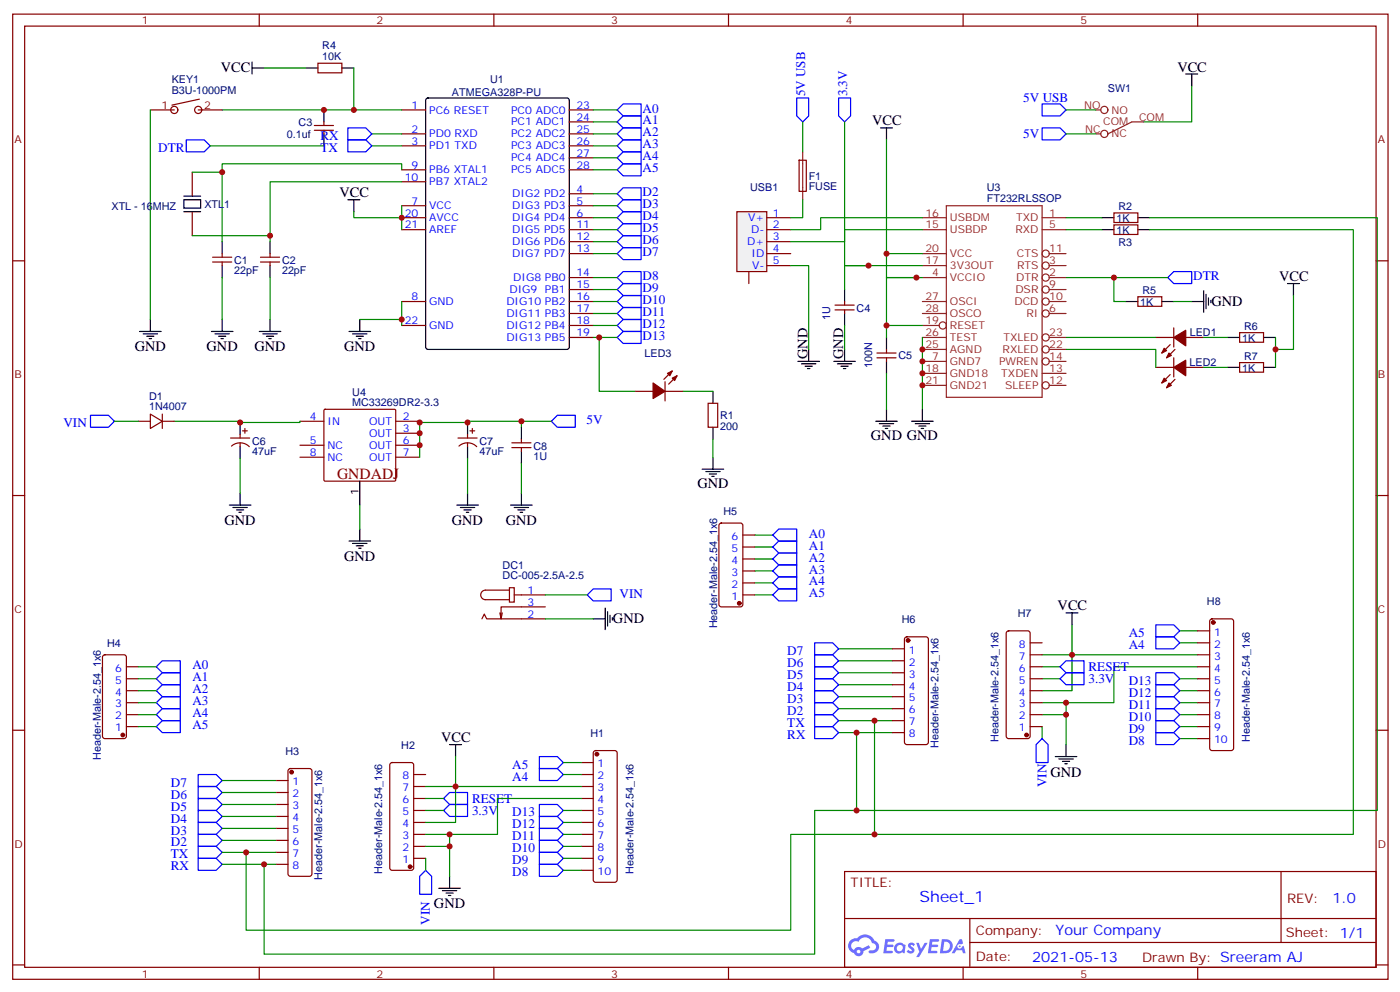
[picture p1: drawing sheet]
<svg xmlns="http://www.w3.org/2000/svg" width="413mm" height="292mm" viewBox="0 0 413 292" stroke-linecap="round" stroke-linejoin="round" font-family="sans-serif">
<g fill="none" stroke="#870000" stroke-width=".35">
<path d="M3.7 4.2h405.4v284.3h-405.4zM7.3 7.7h398.3v277.3h-398.3zM76.4 4.2v3.5M145.6 4.2v3.5M214.7 4.2v3.5M283.8 4.2v3.5M353 4.2v3.5M3.7 76.8h3.6M405.6 76.8h3.5M3.7 146h3.6M405.6 146h3.5M3.7 215.1h3.6"/>
<path d="M405.6 215.1h3.5M248.9 256.8h156.7v28.2h-156.7zM377.5 256.8l.1 20.9M249 270.6h156.4M285.8 277.7h119.6M285.8 270.6v14.1M3.7 284.3h3.6M76.4 285v3.5M145.6 285v3.5M214.7 285v3.5M283.8 285v3.5M353 285v3.5"/>
<path d="M405.6 284.3h3.5"/>
</g>
<g fill="#5487ff">
<path d="M267.9 277.9a1.22 1.22 0 0 1 1.7 .3l-.4 .6a.47 .47 0 0 0-.3-.4 .47 .47 0 0 0-.5 .2l.2 .2a1.14 1.14 0 0 1 .7 1.7 1.14 1.14 0 0 1-1.9 0l-.2-.2 .5-.5 .7 .4a.29 .29 0 0 0 .4-.2 .29 .29 0 0 0-.3-.4 1.04 1.04 0 0 1-.6-1.7z"/>
<path d="M260.9 276.7h2.4l.3 .2-.1 .5h-1.9l-.1 .9h1.5l.4 .3-.4 .4h-1.6l-.2 1.1 1.8 .1 .1 .3-.1 .3h-2.7z"/>
<path d="M274.1 276.7h2.3l.3 .2-.1 .5h-1.8l-.1 .9h1.5l.3 .3-.4 .4h-1.5l-.2 1.1 1.7 .1 .2 .3-.2 .3h-2.6z"/>
<path d="M282.8 276.7h.7l.3 1.2-.6 .4a.69 .69 0 0 0-1 .2 .69 .69 0 0 0 .5 1 .69 .69 0 0 0 .8-.6l.5-.3 .6 2.2h-.8l-.2-.9h-1.8l-.4 .9h-.9z"/>
<path d="M270 277.8h.8l.6 1.8 1.1-1.8h.9l-2.5 4.2h-.9l.9-1.6z"/>
<path d="M277.6 276.7l-.6 4.1h1.4a2.11 2.11 0 0 0 2.4-2.1 2.11 2.11 0 0 0-2.5-2zM278.3 277.4a1.39 1.39 0 0 1 1.7 1.4 1.39 1.39 0 0 1-1.8 1.3h-.3z"/>
<path d="M263.9 278.3a1.54 1.54 0 0 0-.1 2.1 1.54 1.54 0 0 0 2.2 .2l.6 .2 .3-2.3-.2-.2-.4-.1a1.49 1.49 0 0 0-2.4 .1zM264.2 279.3a.94 .94 0 0 1 1.8 0 .94 .94 0 0 1-1.8 0z"/>
<path d="M250.6 277.1a2.18 2.18 0 0 0 1.1 3.7 1.44 1.44 0 0 0 1.6 .9 1.44 1.44 0 0 0 1.2-1.5l2-1-.4-.7-2 .9a1.47 1.47 0 0 0-2.4 .5 1.39 1.39 0 0 1-.7-2 1.39 1.39 0 0 1 2-.4 2.12 2.12 0 0 1 2.2-1.3 2.12 2.12 0 0 1 1.9 1.6 1.14 1.14 0 0 1 1.1 1.5 1.14 1.14 0 0 1-1.7 .7 .43 .43 0 0 0-.5 .3 .43 .43 0 0 0 .4 .5 1.98 1.98 0 0 0 2.5-1.2 1.98 1.98 0 0 0-1.2-2.5 3.1 3.1 0 0 0-5.3-.7l-.8 .1zM252.5 280.4a.55 .55 0 0 1 1.1 0 .55 .55 0 0 1-1.1 0z"/>
<circle cx="282.8" cy="278.8" r=".26"/>
</g>
<g fill="none" stroke="#000" stroke-width=".35">
<path d="M74.3 18.3v3.5M74.3 20h3.5M90.2 20h3.5M95.5 32.4v3.5M95.5 39.4v3.6M100.8 20h3.5M125.7 29.1l.5-.2h40.9l.6 .4 .1 72.9-.5 .7h-41.1l-.7-.4-.1-72.9zM102.5 58.8h3.5M104.3 58.8v3.6M65.5 71.2v3.5M65.5 78.2v3.6M79.6 71.2v3.5"/>
<path d="M79.6 78.2v3.6M41.1 97.6h6.4M42.2 98.4h4.2M43.3 99.1h2.1M44 99.8h.7M44.3 94.1v3.5M62.3 97.6h6.4M63.4 98.4h4.2M64.4 99.1h2.1M65.1 99.8h.7M65.5 94.1v3.5M76.4 97.6h6.4"/>
<path d="M77.5 98.4h4.2M78.5 99.1h2.1M79.2 99.8h.7M79.6 94.1v3.5M102.9 97.6h6.3M103.9 98.4h4.3M105 99.1h2.1M105.7 99.8h.7M106 94.1v3.5M210.1 115.3v3.5M206.9 138.2h6.4M208 138.9h4.2"/>
<path d="M209.1 139.6h2.1M210.1 125.9v3.5M210.1 134.7v3.5M209.8 140.3h.7"/>
</g>
<g fill="none" stroke="#870000" stroke-width=".35">
<path d="M93.7 18.6h7.1v2.8h-7.1zM44.3 32.4h7.1M58.4 32.4h7.1M58.8 29.2l-8.1 1.8M92.6 37h5.7M92.6 38.4h5.7M95.5 35.9v1.1M95.5 38.4v1M118.4 32.4h7M118.4 39.4h7M167.8 32.4h7M167.8 39.4h7"/>
<path d="M167.8 35.9h7M118.4 43h7M118.4 50h7M118.4 53.6h7M167.8 43h7M167.8 57.1h7M167.8 50h7M167.8 46.5h7M62.7 77.2h5.6M62.7 75.8h5.6M65.5 74.7v1.1M65.5 77.2v1"/>
<path d="M76.8 77.2h5.6M76.8 75.8h5.6M79.6 74.7v1.1M79.6 77.2v1M118.4 60.6h7M118.4 64.1h7M118.4 67.7h7M167.8 60.6h7M167.8 64.1h7M167.8 67.7h7M167.8 71.2h7M167.8 74.7h7"/>
<path d="M118.4 88.8h7M118.4 95.9h7M167.8 88.8h7M167.8 81.8h7M167.8 85.3h7M167.8 92.4h7M167.8 95.9h7M167.8 99.4h7M208.7 118.8h2.8v7.1h-2.8z"/>
<circle cx="51.4" cy="32.4" r="1.06"/>
<circle cx="58.4" cy="32.4" r="1.06"/>
</g>
<g fill="none" stroke="#008700" stroke-width=".35">
<path d="M44.3 32.4v61.7M65.5 32.4h52.9M77.8 20h12.4M104.3 20v12.4M109.6 39.4h8.8M174.8 32.4h7.1M174.8 35.9h7.1M174.8 39.4h7.1M61.9 43h33.6M109.6 43h8.8M118.4 53.6h-38.8v17.6M118.4 50v-1.7h-52.9v22.9"/>
<path d="M174.8 43h7.1M174.8 46.5h7.1M174.8 50h7.1M174.8 57.1h7.1M104.3 62.4v1.7h14.1M118.4 60.6v7.1M174.8 60.6h7.1M174.8 64.1h7.1M174.8 67.7h7.1M174.8 71.2h7.1M174.8 74.7h7.1M65.5 81.8v12.3"/>
<path d="M79.6 81.8v12.3M106 94.1h12.4M118.4 88.8v7.1M174.8 81.8h7.1M174.8 85.3h7.1M174.8 88.8h7.1M174.8 92.4h7.1M174.8 95.9h7.1M201.3 115.3h8.8M210.1 129.4v5.3"/>
</g>
<g fill="none" stroke="#00f" stroke-width=".35">
<path d="M181.9 39.4l1.8-1.7h5.2v3.5h-5.2zM183.7 30.6h5.2v3.5h-5.2l-1.8-1.7zM183.7 34.1h5.2v3.6h-5.2l-1.8-1.8zM54.9 41.2h5.3l1.7 1.8-1.7 1.7h-5.3zM181.9 43l1.8-1.8h5.2v3.5h-5.2zM181.9 46.5l1.8-1.8h5.2v3.6h-5.2zM181.9 50l1.8-1.7h5.2v3.5h-5.2zM181.9 57.1l1.8-1.8h5.2v3.5h-5.2zM181.9 74.7l1.8-1.7h5.2v3.5h-5.2zM181.9 71.2l1.8-1.8h5.2v3.6h-5.2zM181.9 67.7l1.8-1.8h5.2v3.5h-5.2zM181.9 64.1l1.8-1.7h5.2v3.5h-5.2z"/>
<path d="M181.9 60.6l1.8-1.8h5.2v3.6h-5.2zM181.9 81.8l1.8-1.8h5.2v3.5h-5.2zM181.9 85.3l1.8-1.8h5.2v3.6h-5.2zM181.9 88.8l1.8-1.7h5.2v3.5h-5.2zM181.9 92.4l1.8-1.8h5.2v3.5h-5.2zM181.9 99.4l1.8-1.8h5.2v3.6h-5.2zM183.7 94.1h5.2v3.5h-5.2l-1.8-1.7z"/>
</g>
<g fill="none" stroke="#8c2424" stroke-width=".35">
<path d="M271.9 78.2h7M271.9 64.1h7M271.9 67.7h7M271.9 74.7h7M278.9 60.6h28.2v56.5h-28.2zM307.1 64.1h7.1M307.1 67.7h7.1M309.2 78.2h5M309.2 74.7h5M271.9 95.9h4.9M271.9 88.8h7M271.9 92.4h7"/>
<path d="M271.9 81.8h7M271.9 99.4h7M309.2 88.8h5M309.2 92.4h5M309.2 85.3h5M309.2 81.8h5M309.2 99.4h5M271.9 106.5h7M271.9 110h7M271.9 113.5h7M271.9 102.9h7M307.1 110h7.1"/>
<path d="M309.2 106.5h5M309.2 113.5h5M309.2 102.9h5"/>
<circle cx="308.2" cy="74.7" r="1.06"/>
<circle cx="308.2" cy="78.2" r="1.06"/>
<circle cx="277.8" cy="95.9" r="1.06"/>
<circle cx="308.2" cy="99.4" r="1.06"/>
<circle cx="308.2" cy="88.8" r="1.06"/>
<circle cx="308.2" cy="85.3" r="1.06"/>
<circle cx="308.2" cy="92.4" r="1.06"/>
<circle cx="308.2" cy="81.8" r="1.06"/>
<circle cx="308.2" cy="113.5" r="1.06"/>
<circle cx="308.2" cy="102.9" r="1.06"/>
<circle cx="308.2" cy="106.5" r="1.06"/>
</g>
<path d="M217.2 62.4h8.8v17.6h-8.8z" fill="#f0f0f0" stroke="#870000" stroke-width=".35"/>
<g fill="none" stroke="#870000" stroke-width=".35">
<path d="M56.7 50.7v7.1M235.5 47.2h2.1v9.2l-2.1-.1zM56.7 62.4v7M226 64.1h7M226 67.7h7M226 71.2h7M226 74.7h7M226 78.2h7M328.3 62.7h7.1v2.8h-7.1zM328.3 66.3h7.1v2.8h-7.1zM220.7 80v3.5M246.1 91.3h5.6"/>
<path d="M246.1 89.9h5.6M248.9 88.8v1.1M248.9 91.3v1.1M335.4 87.4h7v2.8h-7zM340.6 99.4h5.3M345.9 96.6v5.6M349.5 99.4h5.3M365.3 98h7.1v2.8h-7.1zM187.2 115.3h5.3M196 115.3h5.3M196 112.5v5.6M198.1 109.3l-2.4 2.5"/>
<path d="M199.5 110.7l-2.4 2.5M258.4 104h5.7M258.4 105.4h5.7M261.3 102.9v1.1M261.3 105.4v1.1M340.6 108.2h5.3M344.9 101.5l-2.5 2.5M344.9 110.3l-2.5 2.5M345.9 105.4v5.7M346.3 102.9l-2.5 2.5M346.3 111.8l-2.5 2.4M349.5 108.2h5.3"/>
<path d="M365.3 106.8h7.1v2.8h-7.1zM40.8 124.1h3.5M44.3 122l3.5 2.1-3.5 2.1zM47.8 124.1h3.6M47.8 122v4.2M67.9 129h5.7M68.2 131.4a3.8 3.8 0 0 1 5.3 .2M70.8 128v1M70.8 130.5v1M71.5 126.9h1.4M72.2 126.2v1.4M88.4 124.1h7.1"/>
<path d="M88.4 131.2h7.1M88.4 134.7h7.1M95.5 120.8l.3-.2h20.7l.1 .3v20.7l-.3 .1h-20.7l-.1-.3zM116.6 127.6h7.1M116.6 124.1h7.1M116.6 131.2h7.1M116.6 134.7h7.1M135 129h5.6M135.3 131.4a3.8 3.8 0 0 1 5.2 .2M137.8 128v1M137.8 130.5v1M138.5 126.9h1.4"/>
<path d="M139.2 126.2v1.4M150.8 130.5h5.7M150.8 131.9h5.7M153.7 129.4v1.1M153.7 131.9v1M212.1 154.3l.5-.2h5.6l.7 .4v23.6l-.4 .6-5.9 .1-.7-.5v-23.5zM218.9 157.6h3.6M150.1 173.1h1.5v4.3h-1.5zM150.1 173.8h-7a1.41 1.41 0 0 0-1.4 1.5 1.41 1.41 0 0 0 1.4 1.4h7M151.6 175.3h9.1M160.7 178.8h-13v3.5l-.4-1.7M218.9 175.3h3.6"/>
<path d="M218.9 171.7h3.6M218.9 168.2h3.6M218.9 164.7h3.6M218.9 161.1h3.6M30.4 193.1l.5-.2h5.6l.7 .4 .1 23.6-.5 .6-5.9 .1-.6-.5-.1-23.5zM37.3 200h3.5M37.3 196.4h3.5M142 182.3l.7-1.4 .7 1.4h17.3M148 180.6l-.3 1.7M263 191.1h3.6M263 194.7h3.6M263 198.2h3.6"/>
<path d="M266.8 187.8l.5-.2h5.6l.5 .2 .2 .5v30.4l-.2 .5-.5 .2h-5.6l-.5-.3-.2-.4v-30.4zM296.8 186l.5-.2h5.6l.5 .2 .2 .5v30.4l-.2 .5-.5 .2h-5.6l-.5-.2-.3-.5v-30.4zM303.6 200h3.5M303.6 196.4h3.5M303.6 192.9h3.5M303.6 189.4h3.5M353 200h3.5M353 196.4h3.5M353 192.9h3.5M353 189.4h3.5M353 185.8h3.5M356.8 182.5l.4-.2h5.7l.5 .2 .2 .5v37.4l-.3 .5-.4 .2h-5.7l-.5-.2-.2-.5v-37.4z"/>
<path d="M37.3 214.1h3.5M37.3 210.5h3.5M37.3 207h3.5M37.3 203.5h3.5M263 201.7h3.6M263 205.2h3.6M263 208.8h3.6M263 212.3h3.6M263 215.8h3.6M303.6 214.1h3.5M303.6 210.5h3.5M303.6 207h3.5"/>
<path d="M303.6 203.5h3.5M353 214.1h3.5M353 210.5h3.5M353 207h3.5M353 203.5h3.5M353 217.6h3.5M81.4 229.9h3.5M81.4 233.5h3.5M81.4 237h3.5M85.1 226.6l.5-.2h5.6l.5 .2 .2 .5v30.4l-.2 .5-.5 .2h-5.6l-.5-.3-.2-.4v-30.4zM115.1 224.9l.5-.3h5.6l.5 .3 .2 .5v30.3l-.2 .5-.5 .2h-5.6l-.5-.2-.2-.5v-30.3zM121.9 228.2h3.5"/>
<path d="M121.9 231.7h3.5M121.9 235.2h3.5M121.9 238.8h3.5M171.3 224.6h3.5M171.3 228.2h3.5M171.3 231.7h3.5M171.3 235.2h3.5M171.3 238.8h3.5M175.1 221.3l.4-.2h5.7l.5 .2 .2 .5v37.4l-.2 .5-.5 .2h-5.7l-.5-.2-.2-.5v-37.4zM81.4 240.5h3.5M81.4 244.1h3.5M81.4 247.6h3.5"/>
<path d="M81.4 251.1h3.5M81.4 254.6h3.5M121.9 242.3h3.5M121.9 245.8h3.5M121.9 249.3h3.5M121.9 252.9h3.5M171.3 242.3h3.5M171.3 245.8h3.5M171.3 249.3h3.5M171.3 252.9h3.5M171.3 256.4h3.5"/>
</g>
<g fill="none" stroke="#000" stroke-width=".35">
<path d="M259.5 37.7h3.5M261.3 37.7v3.5M349.5 21.8h3.5M351.2 21.8v3.5M54.2 58.8h4.9v2.5h-4.9zM54.2 57.8h4.9M54.2 62.4h4.9M324.8 64.1h3.5M324.8 67.7h3.5M335.4 64.1h3.5M335.4 67.7h3.5M248.9 85.3v3.5"/>
<path d="M248.9 92.4v3.5M261.3 99.4v3.5M331.8 88.8h3.6M342.4 88.8h3.5M351.2 88.8h3.6M354.8 85.7v6.3M355.5 86.7v4.2M356.2 87.8v2.1M356.9 88.5v.7M361.8 99.4h3.5M372.4 99.4h3.5M379.4 83.5h3.6"/>
<path d="M381.2 83.5v3.6M235.2 106.5h6.3M236.2 107.2h4.3M237.3 107.9h2.1M238 108.6h.7M238.3 102.9v3.6M245.7 106.5h6.4M246.8 107.2h4.2M247.9 107.9h2.1M248.6 108.6h.7M248.9 102.9v3.6M261.3 106.5v3.5"/>
<path d="M361.8 108.2h3.5M372.4 108.2h3.5M70.8 124.5v3.5M70.8 131.5v3.5M137.8 124.5v3.5M137.8 131.5v3.5M153.7 125.9v3.5M153.7 132.9v3.6M258.1 124.1h6.3M259.2 124.8h4.2M260.2 125.5h2.1M260.9 126.2h.7"/>
<path d="M261.3 120.6v3.5M268.7 124.1h6.3M269.7 124.8h4.3M270.8 125.5h2.1M271.5 126.2h.7M271.9 120.6v3.5M67.6 148.8h6.3M68.7 149.5h4.2M69.7 150.2h2.1M70.4 150.9h.7M70.8 145.3v3.5M102.9 159.4h6.3"/>
<path d="M106 141.7v7.1M106 155.9v3.5M134.6 148.8h6.4M135.7 149.5h4.2M136.7 150.2h2.2M137.4 150.9h.7M137.8 145.3v3.5M150.5 148.8h6.3M151.6 149.5h4.2M152.6 150.2h2.1M153.3 150.9h.7M153.7 145.3v3.5"/>
<path d="M103.9 160.1h4.3M105 160.8h2.1M105.7 161.5h.7M178.4 179.1v6.4M174.8 182.3h3.6M179.1 180.2v4.2M179.8 181.3v2.1M180.5 182v.7M314.2 180.6h3.5M315.9 180.6v3.5M132.5 219.4h3.5M134.3 219.4v3.5"/>
<path d="M314.2 219.4v3.5M311 222.9h6.4M312.1 223.6h4.2M313.1 224.3h2.1M313.8 225h.7M132.5 258.2v3.5M129.3 261.7h6.4M130.4 262.4h4.2M131.4 263.1h2.2M132.2 263.8h.7"/>
</g>
<g fill="none" stroke="#008700" stroke-width=".35">
<path d="M236.6 35.9v8.8M248.9 35.9v42.3h23M314.2 32.4h8.8M314.2 39.4h8.8M351.2 25.3v10.6h-14.1M56.7 50.7h8.8M236.6 58.8v5.3h-3.6M261.3 41.2v33.5M56.7 69.4h22.9M233 78.2h5.3v24.7M256 78.2h-7.1v7.1M271.9 67.7h-23v3.5h-15.9"/>
<path d="M271.9 64.1h-30v3.6h-8.9M271.9 74.7h-10.6v7.1h10.6M314.2 64.1h10.6M314.2 67.7h10.6M338.9 67.7h60v178.1h-141.2v-33.5M338.9 64.1h67v174.7h-153.5v-23M174.8 99.4h7.1M176.6 99.4v15.9h10.6M248.9 95.9v7M261.3 95.9v3.5M270.1 81.8h-8.8v14.1h10.6M271.9 99.4v21.2"/>
<path d="M314.2 81.8h30M314.2 99.4h26.4M328.3 81.8v7h3.5M345.9 88.8h5.3M354.8 99.4h7M375.9 99.4v8.8M381.2 87.1v15.8h-5.3M261.3 110v10.6M314.2 102.9h26.4v5.3M354.8 108.2h7M33.7 124.1h7.1M51.4 124.1h19.4v.4h17.6v-.4"/>
<path d="M70.8 135v10.3M123.7 124.1v10.6M123.7 124.5h14.1v-.4h15.9v1.8M137.8 135v10.3M153.7 136.5v8.8M153.7 124.1h8.8M106 148.8v7.1M222.5 157.6h5.3M160.7 175.3h12.4M222.5 175.3h5.3M222.5 171.7h5.3M222.5 168.2h5.3"/>
<path d="M222.5 164.7h5.3M222.5 161.1h5.3M40.8 196.4h5.3M40.8 200h5.3M160.7 182.3h14.1M247.2 198.2h15.8M247.2 194.7h15.8M247.2 191.1h15.8M307.1 192.9h8.8v10.6h-8.8M307.1 196.4h5.3M307.1 200h5.3M315.9 184.1v8.8h37.1"/>
<path d="M347.7 200h5.3M347.7 189.4h5.3M347.7 185.8h5.3M353 196.4h-24.7v10.6h-21.2M40.8 203.5h5.3M40.8 207h5.3M40.8 210.5h5.3M40.8 214.1h5.3M247.2 215.8h15.8M247.2 212.3h15.8M247.2 208.8h15.8M247.2 205.2h15.8"/>
<path d="M247.2 201.7h15.8M307.1 214.1v3.5M314.2 207v3.5h-7.1M314.2 210.5v8.9M347.7 203.5h5.3M347.7 207h5.3M347.7 210.5h5.3M347.7 214.1h5.3M347.7 217.6h5.3M65.5 229.9h15.9M65.5 233.5h15.9M65.5 237h15.9"/>
<path d="M125.4 231.7h8.9v10.6h-8.9M125.4 235.2h5.3M125.4 238.8h5.3M134.3 222.9v8.8h37M166 238.8h5.3M166 224.6h5.3M166 228.2h5.3M171.3 235.2h-24.7v10.6h-21.2M252.4 238.8h-12.3v42.3h-162.3v-26.5M65.5 240.5h15.9M65.5 244.1h15.9M65.5 247.6h15.9"/>
<path d="M65.5 251.1h15.9M65.5 254.6h15.9M125.4 252.9v3.5M132.5 245.8v3.5h-7.1M132.5 249.3v8.9M166 242.3h5.3M166 245.8h5.3M166 249.3h5.3M166 252.9h5.3M166 256.4h5.3M257.7 245.8h-24.7v28.2h-160.5v-22.9"/>
</g>
<g fill="none" stroke="#8c2424" stroke-width=".35">
<path d="M323 39.4h1.4M323 32.4h1.4M337.1 35.9h-3.5l-7.1 3.5M236.6 44.7v14.1"/>
<circle cx="325.5" cy="32.4" r="1.06"/>
<circle cx="325.5" cy="39.4" r="1.06"/>
</g>
<g fill="none" stroke="#00f" stroke-width=".35">
<path d="M102.5 37.7h5.3l1.8 1.7-1.8 1.8h-5.3zM234.8 28.9h3.5v5.2l-1.7 1.8-1.8-1.8zM247.2 28.9h3.5v5.2l-1.8 1.8-1.7-1.8zM307.1 30.6h5.3l1.8 1.8-1.8 1.7h-5.3zM307.1 37.7h5.3l1.8 1.7-1.8 1.8h-5.3zM102.5 41.2h5.3l1.8 1.8-1.8 1.7h-5.3zM344.2 81.8l1.7-1.8h5.3v3.5h-5.3zM26.7 122.3h5.3l1.7 1.8-1.7 1.8h-5.3zM162.5 124.1l1.8-1.8h5.2v3.6h-5.2zM227.8 157.6l1.7-1.7h5.3v3.5h-5.3zM173.1 175.3l1.7-1.8h5.3v3.5h-5.3zM227.8 175.3l1.7-1.8h5.3v3.5h-5.3z"/>
<path d="M227.8 171.7l1.7-1.7h5.3v3.5h-5.3zM227.8 168.2l1.7-1.8h5.3v3.6h-5.3zM227.8 164.7l1.7-1.8h5.3v3.5h-5.3zM227.8 161.1l1.7-1.7h5.3v3.5h-5.3zM46.1 196.4l1.7-1.7h5.3v3.5h-5.3zM46.1 200l1.7-1.8h5.3v3.5h-5.3zM240.1 200h5.3l1.8 1.7-1.8 1.8h-5.3zM240.1 196.4h5.3l1.8 1.8-1.8 1.8h-5.3zM240.1 192.9h5.3l1.8 1.8-1.8 1.7h-5.3zM240.1 189.4h5.3l1.8 1.7-1.8 1.8h-5.3zM312.4 200l1.8-1.8h5.3v3.5h-5.3zM312.4 196.4l1.8-1.7h5.3v3.5h-5.3z"/>
<path d="M340.6 198.2h5.3l1.8 1.8-1.8 1.7h-5.3zM340.6 187.6h5.3l1.8 1.8-1.8 1.7h-5.3zM340.6 184.1h5.3l1.8 1.7-1.8 1.8h-5.3zM46.1 203.5l1.7-1.8h5.3v3.5h-5.3zM46.1 207l1.7-1.8h5.3v3.6h-5.3zM46.1 210.5l1.7-1.7h5.3v3.5h-5.3zM46.1 214.1l1.7-1.8h5.3v3.5h-5.3zM240.1 214.1h5.3l1.8 1.7-1.8 1.8h-5.3zM240.1 210.5h5.3l1.8 1.8-1.8 1.8h-5.3zM240.1 207h5.3l1.8 1.8-1.8 1.7h-5.3zM240.1 203.5h5.3l1.8 1.7-1.8 1.8h-5.3zM307.1 217.6l1.8 1.8v5.2h-3.5v-5.2z"/>
<path d="M340.6 215.8h5.3l1.8 1.8-1.8 1.8h-5.3zM340.6 212.3h5.3l1.8 1.8-1.8 1.7h-5.3zM340.6 208.8h5.3l1.8 1.7-1.8 1.8h-5.3zM340.6 205.2h5.3l1.8 1.8-1.8 1.8h-5.3zM340.6 201.7h5.3l1.8 1.8-1.8 1.7h-5.3zM58.4 228.2h5.3l1.8 1.7-1.8 1.8h-5.3zM58.4 231.7h5.3l1.8 1.8-1.8 1.7h-5.3zM58.4 235.2h5.3l1.8 1.8-1.8 1.8h-5.3zM58.4 238.8h5.3l1.8 1.7-1.8 1.8h-5.3zM130.7 235.2l1.8-1.7h5.3v3.5h-5.3zM130.7 238.8l1.8-1.8h5.3v3.5h-5.3zM159 222.9h5.3l1.7 1.7-1.7 1.8h-5.3z"/>
<path d="M159 226.4h5.3l1.7 1.8-1.7 1.7h-5.3zM159 237h5.3l1.7 1.8-1.7 1.7h-5.3zM58.4 242.3h5.3l1.8 1.8-1.8 1.7h-5.3zM58.4 245.8h5.3l1.8 1.8-1.8 1.7h-5.3zM58.4 249.3h5.3l1.8 1.8-1.8 1.8h-5.3zM58.4 252.9h5.3l1.8 1.7-1.8 1.8h-5.3zM123.7 258.2l1.7-1.8 1.8 1.8v5.3h-3.5zM159 240.5h5.3l1.7 1.8-1.7 1.8h-5.3zM159 244.1h5.3l1.7 1.7-1.7 1.8h-5.3zM159 247.6h5.3l1.7 1.7-1.7 1.8h-5.3zM159 251.1h5.3l1.7 1.8-1.7 1.7h-5.3zM159 254.6h5.3l1.7 1.8-1.7 1.8h-5.3z"/>
</g>
<g fill="#870000" stroke="#870000" stroke-width=".35">
<path d="M343.1 102.6l.7 .7-1.4 .7z"/>
<path d="M344.5 104l.7 .7-1.4 .7z"/>
<path d="M345.9 99.4l3.6-2.1v4.6z"/>
<path d="M343.1 111.4l.7 .7-1.4 .7z"/>
<path d="M344.5 112.8l.7 .7-1.4 .7z"/>
<path d="M345.9 108.2l3.6-2.1v4.6z"/>
<path d="M198.1 111.4l1.4-.7-.7 1.4z"/>
<path d="M196.7 110l1.4-.7-.7 1.4z"/>
<path d="M192.5 112.8l3.5 2.5-3.5 2.1z"/>
<circle cx="175.9" cy="222.2" r=".53"/>
<circle cx="120.9" cy="255.3" r=".53"/>
<circle cx="85.9" cy="227.5" r=".53"/>
<circle cx="36.2" cy="216.5" r=".53"/>
<circle cx="217.9" cy="177.7" r=".53"/>
<circle cx="267.6" cy="188.7" r=".53"/>
<circle cx="302.5" cy="216.5" r=".53"/>
<circle cx="357.6" cy="183.4" r=".53"/>
</g>
<g fill="#c00">
<circle cx="104.3" cy="32.4" r=".88"/>
<circle cx="95.5" cy="32.4" r=".88"/>
<circle cx="118.4" cy="94.1" r=".88"/>
<circle cx="118.4" cy="64.1" r=".88"/>
<circle cx="256" cy="78.2" r=".88"/>
<circle cx="270.1" cy="81.8" r=".88"/>
<circle cx="261.3" cy="95.9" r=".88"/>
<circle cx="271.9" cy="102.9" r=".88"/>
<circle cx="271.9" cy="106.5" r=".88"/>
<circle cx="271.9" cy="110" r=".88"/>
<circle cx="271.9" cy="113.5" r=".88"/>
<circle cx="328.3" cy="81.8" r=".88"/>
<circle cx="375.9" cy="102.9" r=".88"/>
<circle cx="261.3" cy="74.7" r=".88"/>
<circle cx="123.7" cy="127.6" r=".88"/>
<circle cx="123.7" cy="131.2" r=".88"/>
<circle cx="123.7" cy="124.5" r=".88"/>
<circle cx="137.8" cy="124.5" r=".88"/>
<circle cx="153.7" cy="124.1" r=".88"/>
<circle cx="70.8" cy="124.5" r=".88"/>
<circle cx="134.3" cy="231.7" r=".88"/>
<circle cx="132.5" cy="245.8" r=".88"/>
<circle cx="132.5" cy="249.3" r=".88"/>
<circle cx="314.2" cy="210.5" r=".88"/>
<circle cx="314.2" cy="207" r=".88"/>
<circle cx="315.9" cy="192.9" r=".88"/>
<circle cx="252.4" cy="215.8" r=".88"/>
<circle cx="257.7" cy="212.3" r=".88"/>
<circle cx="257.7" cy="245.8" r=".88"/>
<circle cx="72.5" cy="251.1" r=".88"/>
<circle cx="252.4" cy="238.8" r=".88"/>
<circle cx="77.8" cy="254.6" r=".88"/>
<circle cx="176.6" cy="99.4" r=".88"/>
<circle cx="65.5" cy="50.7" r=".88"/>
<circle cx="79.6" cy="69.4" r=".88"/>
</g>
<text font-size="4.6" fill="#800" x="99.3" y="141">GNDADJ</text>
<text font-size="4.6" fill="#00f" x="271" y="265.8">Sheet_1</text>
<g font-size="4.2">
<text x="65.1" y="21.3">VCC</text>
<text x="347" y="21.1">VCC</text>
<text x="257" y="37">VCC</text>
<text x="100" y="58.1">VCC</text>
<text x="377" y="82.8">VCC</text>
<text x="357" y="90.2">GND</text>
<text x="39.7" y="103.3">GND</text>
<text x="60.9" y="103.3">GND</text>
<text x="75" y="103.3">GND</text>
<text x="101.5" y="103.3">GND</text>
<text x="237.9" y="105.8" transform="rotate(-90 237.9 105.8)">GND</text>
<text x="248.5" y="105.8" transform="rotate(-90 248.5 105.8)">GND</text>
<text x="256.7" y="129.8">GND GND</text>
<text x="205.5" y="143.9">GND</text>
<text x="66.1" y="154.8">GND</text>
<text x="133.2" y="154.8">GND</text>
<text x="149" y="154.8">GND</text>
<text x="101.4" y="165.3">GND</text>
<text x="311.7" y="179.8">VCC</text>
<text x="180.7" y="183.6">GND</text>
<text x="130" y="218.7">VCC</text>
<text x="309.6" y="228.8">GND</text>
<text x="127.9" y="267.6">GND</text>
</g>
<g font-size="4.2" fill="#00f">
<text x="392.7" y="266">1.0</text>
<text x="311.1" y="275.6">Your Company</text>
<text x="304.2" y="283.4">2021-05-13</text>
</g>
<g font-size="3.9" fill="#00f">
<text x="237.3" y="28.4" transform="rotate(-90 237.3 28.4)">5V USB</text>
<text x="249.7" y="28.4" transform="rotate(-90 249.7 28.4)">3.3V</text>
<text x="189.4" y="33.1">A0</text>
<text x="301.6" y="30.1">5V USB</text>
<text x="94.5" y="41.2">RX</text>
<text x="189.4" y="36.7">A1</text>
<text x="189.4" y="40.2">A2</text>
<text x="301.6" y="40.7">5V</text>
<text x="46.6" y="44.7">DTR</text>
<text x="94.5" y="44.8">TX</text>
<text x="189.4" y="43.7">A3</text>
<text x="189.4" y="47.3">A4</text>
<text x="189.4" y="50.8">A5</text>
<text x="189.4" y="57.8">D2</text>
<text x="189.4" y="64.9">D4</text>
<text x="189.4" y="61.4">D3</text>
<text x="189.4" y="72">D6</text>
<text x="189.4" y="68.4">D5</text>
<text x="189.4" y="75.5">D7</text>
<text x="189.4" y="82.5">D8</text>
<text x="351.7" y="82.5">DTR</text>
<text x="189.4" y="86.1">D9</text>
<text x="189.4" y="89.6">D10</text>
<text x="189.4" y="93.1">D11</text>
<text x="189.4" y="96.6">D12</text>
<text x="189.4" y="100.2">D13</text>
<text x="18.7" y="125.9">VIN</text>
<text x="172.8" y="124.9">5V</text>
<text x="238.4" y="161.9">A1</text>
<text x="238.4" y="158.4">A0</text>
<text x="238.4" y="165.4">A2</text>
<text x="238.4" y="172.5">A4</text>
<text x="238.4" y="169">A3</text>
<text x="182.6" y="176.1">VIN</text>
<text x="238.4" y="176">A5</text>
<text x="332.7" y="191.1">A4</text>
<text x="332.7" y="187.6">A5</text>
<text x="56.7" y="197.2">A0</text>
<text x="232" y="196.5">D6</text>
<text x="232" y="192.9">D7</text>
<text x="320.8" y="197.7">RESET</text>
<text x="56.7" y="200.7">A1</text>
<text x="232" y="203.5">D4</text>
<text x="232" y="200">D5</text>
<text x="320.8" y="201.2">3.3V</text>
<text x="332.7" y="201.7">D13</text>
<text x="56.7" y="204.2">A2</text>
<text x="56.7" y="207.8">A3</text>
<text x="232" y="207">D3</text>
<text x="332.7" y="208.8">D11</text>
<text x="332.7" y="205.2">D12</text>
<text x="56.7" y="211.3">A4</text>
<text x="56.7" y="214.8">A5</text>
<text x="232" y="214.1">TX</text>
<text x="232" y="210.6">D2</text>
<text x="332.7" y="215.8">D9</text>
<text x="332.7" y="212.3">D10</text>
<text x="232" y="217.6">RX</text>
<text x="332.7" y="219.4">D8</text>
<text x="151" y="226.4">A5</text>
<text x="50.4" y="231.7">D7</text>
<text x="151" y="229.9">A4</text>
<text x="308.4" y="231.9" transform="rotate(-90 308.4 231.9)">VIN</text>
<text x="50.4" y="235.3">D6</text>
<text x="50.4" y="238.8">D5</text>
<text x="139.1" y="236.5">RESET</text>
<text x="50.4" y="242.3">D4</text>
<text x="50.4" y="245.8">D3</text>
<text x="139.1" y="240">3.3V</text>
<text x="151" y="240.5">D13</text>
<text x="151" y="244.1">D12</text>
<text x="50.4" y="249.4">D2</text>
<text x="151" y="247.6">D11</text>
<text x="151" y="251.1">D10</text>
<text x="50.4" y="252.9">TX</text>
<text x="50.4" y="256.4">RX</text>
<text x="151" y="254.6">D9</text>
<text x="151" y="258.2">D8</text>
<text x="126.7" y="272.5" transform="rotate(-90 126.7 272.5)">VIN</text>
</g>
<g font-size="3.9" fill="#800">
<text x="250.7" y="261.3">TITLE:</text>
<text x="379.3" y="266">REV:</text>
<text x="287.6" y="275.5">Company:</text>
<text x="379" y="276.2">Sheet: 1/1</text>
<text x="287.6" y="283.2">Date:</text>
<text x="336.6" y="283.3">Drawn By: Sreeram AJ</text>
</g>
<g font-size="3.2" fill="#800">
<text x="41.8" y="7.2">1</text>
<text x="111" y="7.2">2</text>
<text x="180.1" y="7.2">3</text>
<text x="249.3" y="7.2">4</text>
<text x="318.4" y="7.2">5</text>
<text x="47.6" y="32">1</text>
<text x="60.2" y="32">2</text>
<text x="4.3" y="42.3">A</text>
<text x="406.1" y="42.3">A</text>
<text x="4.3" y="111.4">B</text>
<text x="406.1" y="111.4">B</text>
<text x="4.3" y="180.6">C</text>
<text x="406.1" y="180.6">C</text>
<text x="4.3" y="249.7">D</text>
<text x="406.1" y="249.7">D</text>
<text x="41.8" y="288">1</text>
<text x="111" y="288">2</text>
<text x="180.1" y="288">3</text>
<text x="249.3" y="288">4</text>
<text x="318.4" y="288">5</text>
</g>
<g font-size="3.2" fill="#000080">
<text x="95" y="17.6">10K</text>
<text x="95" y="14.6">R4</text>
<text x="50.6" y="27.8">B3U-1000PM</text>
<text x="50.6" y="24.6">KEY1</text>
<text x="133.2" y="28.2">ATMEGA328P-PU</text>
<text x="144.4" y="24.6">U1</text>
<text x="326.5" y="27.2">SW1</text>
<text x="84.5" y="40.7">0.1uf</text>
<text x="88" y="37.2">C3</text>
<text x="238.3" y="53">F1</text>
<text x="221.1" y="56.3">USB1</text>
<text x="238.3" y="56.1">FUSE</text>
<text x="290.8" y="59.4">FT232RLSSOP</text>
<text x="290.8" y="56.3">U3</text>
<text x="32.9" y="61.8">XTL - 16MHZ</text>
<text x="60.2" y="61.3">XTL1</text>
<text x="329" y="65.4">1K</text>
<text x="329.7" y="61.9">R2</text>
<text x="329" y="68.9">1K</text>
<text x="69" y="77.7">C1</text>
<text x="83.1" y="77.7">C2</text>
<text x="329.7" y="72.4">R3</text>
<text x="69" y="80.8">22pF</text>
<text x="83.1" y="80.8">22pF</text>
<text x="336.7" y="86.6">R5</text>
<text x="244.7" y="94.3" transform="rotate(-90 244.7 94.3)">1U</text>
<text x="252.5" y="91.9">C4</text>
<text x="336.1" y="90.1">1K</text>
<text x="350.6" y="98.9">LED1</text>
<text x="366.1" y="100.7">1K</text>
<text x="366.7" y="97.1">R6</text>
<text x="190" y="105.2">LED3</text>
<text x="264.8" y="105.8">C5</text>
<text x="350.6" y="107.7">LED2</text>
<text x="366.7" y="106">R7</text>
<text x="257.1" y="108.5" transform="rotate(-90 257.1 108.5)">100N</text>
<text x="366.1" y="109.5">1K</text>
<text x="44" y="117.9">D1</text>
<text x="103.8" y="119.5">MC33269DR2-3.3</text>
<text x="103.8" y="116.5">U4</text>
<text x="44" y="120.9">1N4007</text>
<text x="212.2" y="123.4">R1</text>
<text x="74.3" y="131.1">C6</text>
<text x="141.3" y="131.1">C7</text>
<text x="212.2" y="126.7">200</text>
<text x="74.3" y="134.1">47uF</text>
<text x="141.3" y="134.1">47uF</text>
<text x="157.2" y="135.5">1U</text>
<text x="157.2" y="132.5">C8</text>
<text x="213.2" y="151.8">H5</text>
<text x="148.1" y="167.7">DC1</text>
<text x="148.1" y="170.7">DC-005-2.5A-2.5</text>
<text x="355.7" y="178.3">H8</text>
<text x="211.4" y="185.1" transform="rotate(-90 211.4 185.1)">Header-Male-2.54_1x6</text>
<text x="265.8" y="183.5">H6</text>
<text x="300" y="181.8">H7</text>
<text x="31.6" y="190.6">H4</text>
<text x="118.3" y="220.6">H2</text>
<text x="174" y="217.1">H1</text>
<text x="276.6" y="220.4" transform="rotate(-90 276.6 220.4)">Header-Male-2.54_1x6</text>
<text x="294.3" y="218.6" transform="rotate(-90 294.3 218.6)">Header-Male-2.54_1x6</text>
<text x="368.4" y="218.6" transform="rotate(-90 368.4 218.6)">Header-Male-2.54_1x6</text>
<text x="29.7" y="223.9" transform="rotate(-90 29.7 223.9)">Header-Male-2.54_1x6</text>
<text x="84.1" y="222.3">H3</text>
<text x="112.6" y="257.4" transform="rotate(-90 112.6 257.4)">Header-Male-2.54_1x6</text>
<text x="186.7" y="257.4" transform="rotate(-90 186.7 257.4)">Header-Male-2.54_1x6</text>
<text x="95" y="259.2" transform="rotate(-90 95 259.2)">Header-Male-2.54_1x6</text>
</g>
<g font-size="3.2" fill="#00f">
<text x="121.3" y="32">1</text>
<text x="126.5" y="33.4">PC6 RESET</text>
<text x="150.6" y="33.4">PC0 ADC0</text>
<text x="169.9" y="32">23</text>
<text x="169.9" y="35.6">24</text>
<text x="121.3" y="39.1">2</text>
<text x="126.5" y="40.5">PD0 RXD</text>
<text x="150.6" y="37">PC1 ADC1</text>
<text x="150.6" y="40.5">PC2 ADC2</text>
<text x="169.9" y="39.1">25</text>
<text x="121.3" y="42.6">3</text>
<text x="126.5" y="44">PD1 TXD</text>
<text x="150.6" y="44">PC3 ADC3</text>
<text x="150.6" y="47.6">PC4 ADC4</text>
<text x="169.9" y="42.6">26</text>
<text x="169.9" y="46.1">27</text>
<text x="119.3" y="53.2">10</text>
<text x="121.3" y="49.7">9</text>
<text x="126.5" y="51.1">PB6 XTAL1</text>
<text x="150.6" y="51.1">PC5 ADC5</text>
<text x="169.9" y="49.7">28</text>
<text x="126.5" y="54.6">PB7 XTAL2</text>
<text x="151" y="58.1">DIG2 PD2</text>
<text x="169.9" y="56.7">4</text>
<text x="119.3" y="63.8">20</text>
<text x="121.3" y="60.3">7</text>
<text x="126.5" y="61.7">VCC</text>
<text x="126.5" y="65.2">AVCC</text>
<text x="151" y="61.7">DIG3 PD3</text>
<text x="151" y="65.2">DIG4 PD4</text>
<text x="169.9" y="60.3">5</text>
<text x="169.9" y="63.8">6</text>
<text x="220.5" y="65.2">V+</text>
<text x="227.8" y="63.8">1</text>
<text x="119.3" y="67.3">21</text>
<text x="126.5" y="68.7">AREF</text>
<text x="151" y="68.7">DIG5 PD5</text>
<text x="169.9" y="67.3">11</text>
<text x="169.9" y="70.8">12</text>
<text x="221.4" y="68.7">D-</text>
<text x="227.8" y="67.3">2</text>
<text x="227.8" y="70.8">3</text>
<text x="151" y="72.2">DIG6 PD6</text>
<text x="151" y="75.8">DIG7 PD7</text>
<text x="169.9" y="74.4">13</text>
<text x="220.2" y="72.2">D+</text>
<text x="221.5" y="75.8">ID</text>
<text x="227.8" y="74.4">4</text>
<text x="227.8" y="77.9">5</text>
<text x="151.2" y="82.8">DIG8 PB0</text>
<text x="169.9" y="81.4">14</text>
<text x="221.7" y="79.3">V-</text>
<text x="121.3" y="88.5">8</text>
<text x="126.5" y="89.9">GND</text>
<text x="149.2" y="89.9">DIG10 PB2</text>
<text x="150.1" y="86.4">DIG9 PB1</text>
<text x="169.9" y="84.9">15</text>
<text x="169.9" y="88.5">16</text>
<text x="119.3" y="95.5">22</text>
<text x="149.2" y="93.4">DIG11 PB3</text>
<text x="169.9" y="92">17</text>
<text x="169.9" y="95.5">18</text>
<text x="126.5" y="96.9">GND</text>
<text x="149.2" y="96.9">DIG12 PB4</text>
<text x="149.2" y="100.5">DIG13 PB5</text>
<text x="169.9" y="99.1">19</text>
<text x="91.3" y="123.8">4</text>
<text x="96.5" y="125.2">IN</text>
<text x="108.8" y="125.2">OUT</text>
<text x="118.7" y="123.8">2</text>
<text x="91.3" y="130.8">5</text>
<text x="108.8" y="128.7">OUT</text>
<text x="118.7" y="127.3">3</text>
<text x="118.7" y="130.8">6</text>
<text x="91.3" y="134.3">8</text>
<text x="96.5" y="132.2">NC</text>
<text x="96.5" y="135.7">NC</text>
<text x="108.8" y="132.2">OUT</text>
<text x="108.8" y="135.7">OUT</text>
<text x="118.7" y="134.3">7</text>
<text x="215.6" y="159">6</text>
<text x="215.6" y="166.1">4</text>
<text x="215.6" y="162.6">5</text>
<text x="215.6" y="173.1">2</text>
<text x="215.6" y="169.6">3</text>
<text x="155.4" y="174.9">1</text>
<text x="155.4" y="178.4">3</text>
<text x="215.6" y="176.7">1</text>
<text x="155.4" y="182">2</text>
<text x="300.3" y="190.8">8</text>
<text x="357.8" y="187.3">1</text>
<text x="357.8" y="190.8">2</text>
<text x="33.9" y="197.8">6</text>
<text x="267.9" y="192.5">1</text>
<text x="267.9" y="196.1">2</text>
<text x="300.3" y="197.8">6</text>
<text x="300.3" y="194.3">7</text>
<text x="357.8" y="194.3">3</text>
<text x="357.8" y="197.8">4</text>
<text x="33.9" y="201.4">5</text>
<text x="267.9" y="199.6">3</text>
<text x="267.9" y="203.1">4</text>
<text x="300.3" y="201.4">5</text>
<text x="357.8" y="201.4">5</text>
<text x="33.9" y="208.4">3</text>
<text x="33.9" y="204.9">4</text>
<text x="267.9" y="206.7">5</text>
<text x="300.3" y="208.4">3</text>
<text x="300.3" y="204.9">4</text>
<text x="357.8" y="204.9">6</text>
<text x="357.8" y="208.4">7</text>
<text x="33.9" y="215.5">1</text>
<text x="33.9" y="211.9">2</text>
<text x="267.9" y="210.2">6</text>
<text x="267.9" y="213.7">7</text>
<text x="300.3" y="215.5">1</text>
<text x="300.3" y="211.9">2</text>
<text x="357.8" y="211.9">8</text>
<text x="357.8" y="215.5">9</text>
<text x="267.9" y="217.2">8</text>
<text x="357.8" y="219">10</text>
<text x="176.1" y="226.1">1</text>
<text x="86.2" y="231.4">1</text>
<text x="118.6" y="233.1">7</text>
<text x="118.6" y="229.6">8</text>
<text x="176.1" y="229.6">2</text>
<text x="176.1" y="233.1">3</text>
<text x="86.2" y="234.9">2</text>
<text x="86.2" y="238.4">3</text>
<text x="118.6" y="236.6">6</text>
<text x="176.1" y="236.6">4</text>
<text x="86.2" y="241.9">4</text>
<text x="86.2" y="245.5">5</text>
<text x="118.6" y="243.7">4</text>
<text x="118.6" y="240.2">5</text>
<text x="176.1" y="240.2">5</text>
<text x="176.1" y="243.7">6</text>
<text x="86.2" y="249">6</text>
<text x="118.6" y="250.8">2</text>
<text x="118.6" y="247.2">3</text>
<text x="176.1" y="247.2">7</text>
<text x="176.1" y="250.8">8</text>
<text x="86.2" y="252.5">7</text>
<text x="86.2" y="256">8</text>
<text x="118.6" y="254.3">1</text>
<text x="176.1" y="254.3">9</text>
<text x="176.1" y="257.8">10</text>
</g>
<g font-size="3.2" fill="#8d2323">
<text x="319.5" y="32">NO</text>
<text x="327.6" y="33.4">NO</text>
<text x="335.7" y="35.6">COM</text>
<text x="319.8" y="39.1">NC</text>
<text x="325.1" y="37">COM</text>
<text x="327.6" y="40.5">NC</text>
<text x="272.8" y="63.8">16</text>
<text x="280" y="65.2">USBDM</text>
<text x="299.5" y="65.2">TXD</text>
<text x="309.2" y="63.8">1</text>
<text x="272.8" y="67.3">15</text>
<text x="280" y="68.7">USBDP</text>
<text x="299.2" y="68.7">RXD</text>
<text x="309.2" y="67.3">5</text>
<text x="272.8" y="77.9">17</text>
<text x="272.8" y="74.4">20</text>
<text x="280" y="75.8">VCC</text>
<text x="299.7" y="75.8">CTS</text>
<text x="309.2" y="77.9">3</text>
<text x="309.2" y="74.4">11</text>
<text x="274.8" y="81.4">4</text>
<text x="280" y="79.3">3V3OUT</text>
<text x="280" y="82.8">VCCIO</text>
<text x="299.5" y="82.8">DTR</text>
<text x="299.7" y="79.3">RTS</text>
<text x="309.2" y="81.4">2</text>
<text x="272.8" y="88.5">27</text>
<text x="280" y="89.9">OSCI</text>
<text x="299" y="89.9">DCD</text>
<text x="299.3" y="86.4">DSR</text>
<text x="309.2" y="84.9">9</text>
<text x="309.2" y="88.5">10</text>
<text x="272.8" y="95.5">19</text>
<text x="272.8" y="92">28</text>
<text x="280" y="93.4">OSCO</text>
<text x="302.5" y="93.4">RI</text>
<text x="309.2" y="92">6</text>
<text x="272.8" y="99.1">26</text>
<text x="280" y="96.9">RESET</text>
<text x="280" y="100.5">TEST</text>
<text x="295.7" y="100.5">TXLED</text>
<text x="309.2" y="99.1">23</text>
<text x="272.8" y="102.6">25</text>
<text x="274.8" y="106.1">7</text>
<text x="280" y="107.5">GND7</text>
<text x="280" y="104">AGND</text>
<text x="294.4" y="107.5">PWREN</text>
<text x="295.5" y="104">RXLED</text>
<text x="309.2" y="102.6">22</text>
<text x="309.2" y="106.1">14</text>
<text x="272.8" y="109.6">18</text>
<text x="272.8" y="113.2">21</text>
<text x="280" y="111.1">GND18</text>
<text x="295.1" y="111.1">TXDEN</text>
<text x="309.2" y="109.6">13</text>
<text x="309.2" y="113.2">12</text>
<text x="280" y="114.6">GND21</text>
<text x="296.2" y="114.6">SLEEP</text>
</g>
<text font-size="3.2" x="105.7" y="145.9" transform="rotate(-90 105.7 145.9)">1</text>
</svg>
